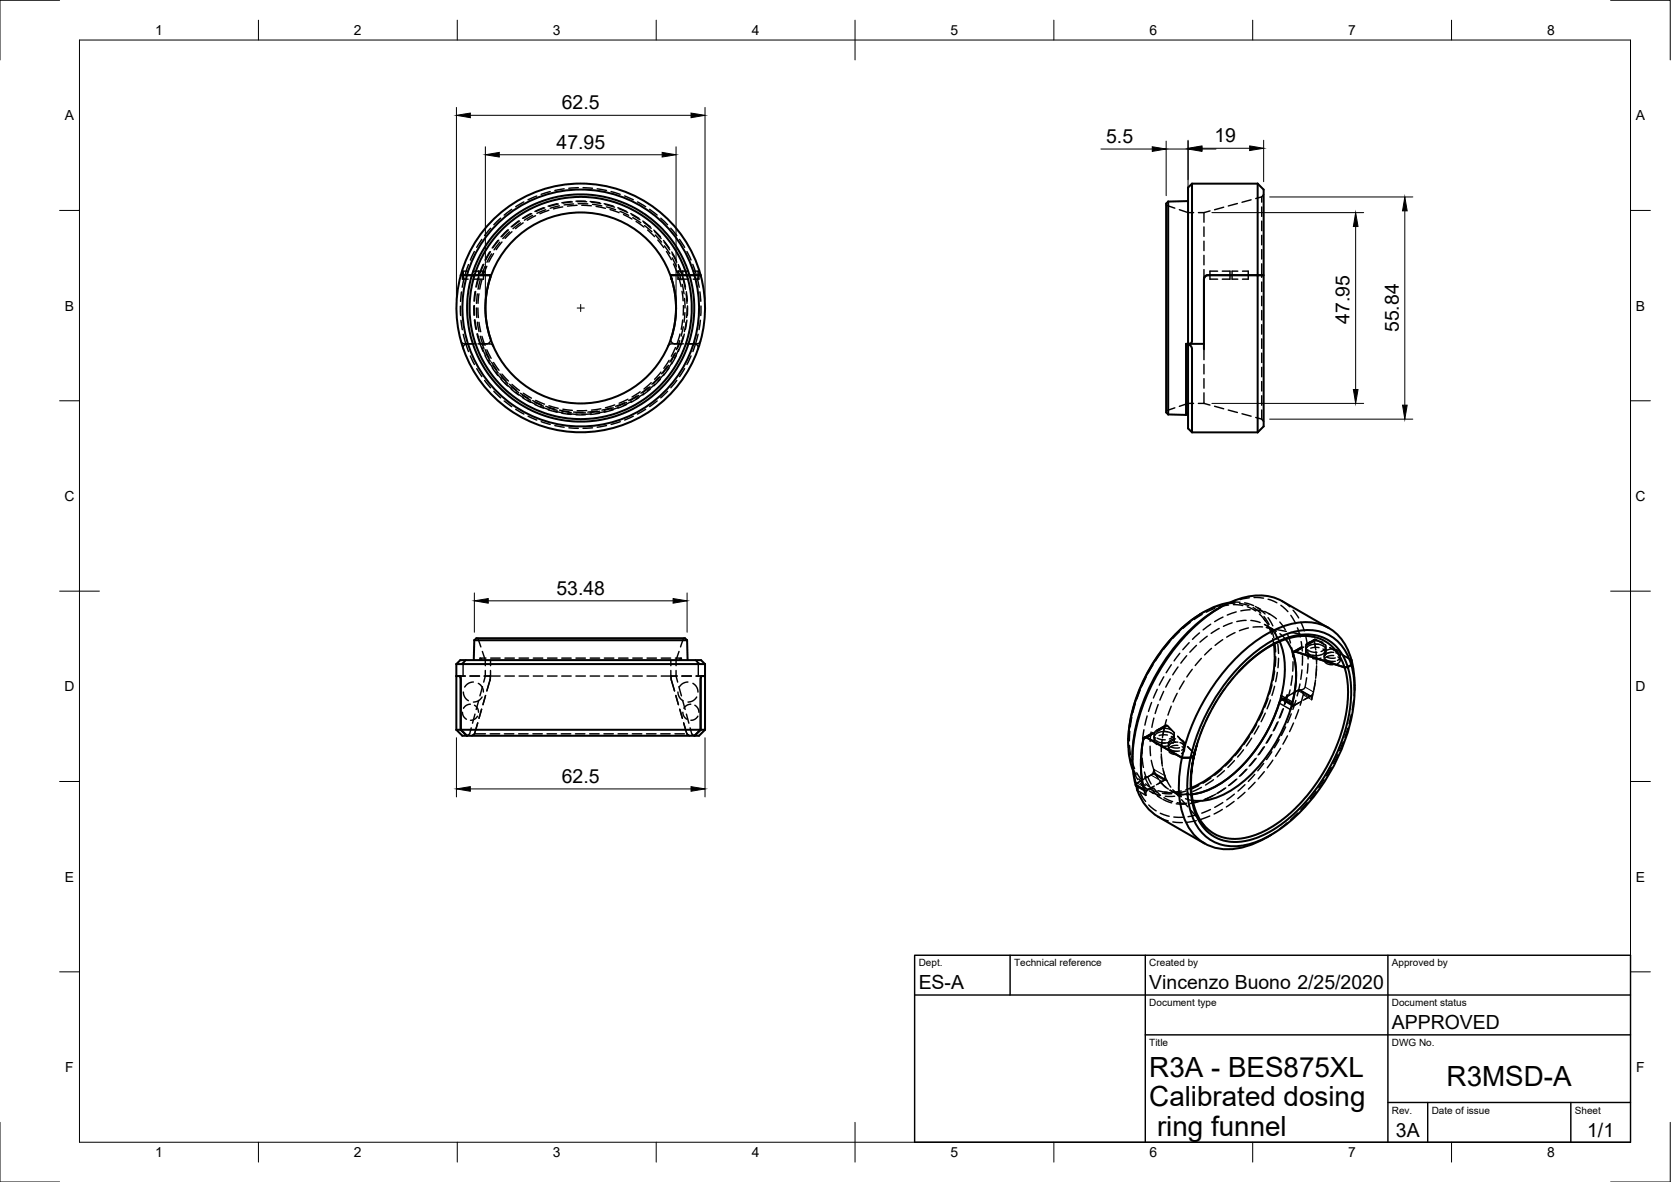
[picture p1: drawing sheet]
<svg xmlns="http://www.w3.org/2000/svg" width="420mm" height="297mm" viewBox="0 0 420 297" stroke-linecap="round" stroke-linejoin="round" font-family="sans-serif">
<!-- layer: Hidden -->
<g fill="none" stroke="#000" stroke-width=".36">
<path d="M123.4 57.4l-1.6 1.8M125.9 54.8l-1.7 1.7M127.6 57.8l-1.6 1.7M127.9 57.8l-1.7 1.7M128.1 58.3l-1.7 1.7M128.7 52.6l-1.9 1.5M128.7 58.2l-1.7 1.7M130.4 55.5l-1.9 1.5M130.6 55.5l-1.8 1.5M130.9 56l-1.9 1.5M131.6 56l-2 1.5M131.7 50.7l-2 1.3"/>
<path d="M133.4 53.7l-2 1.2M133.7 53.7l-2.1 1.1M133.9 54.1l-2 1.2M134.7 54.2l-2.1 1.2M135 49.3l-2.2 .9M136.7 52.2l-2.2 .9M137 52.2l-2.2 1M137.2 52.7l-2.2 .9M138 52.8l-2.2 .9M138.3 48.1l-2.2 .7M140.1 51.2l-2.3 .6M140.4 51.3l-2.3 .6"/>
<path d="M140.7 51.7l-2.4 .6M141.5 52l-2.3 .5M141.8 47.4l-2.3 .5M143.6 50.6l-2.3 .4M143.9 50.7l-2.3 .3M144.2 51.3l-2.4 .2M144.8 50.6h2.4M145.1 51.6l-2.4 .2M145.1 50.7h2.4M145.4 51.2h2.4M145.4 47.2l-2.4 .1M146.3 51.6l2.4 .1"/>
<path d="M146.6 47.2l2.4 .1M148.4 50.6l2.3 .4M148.7 50.8l2.4 .3M149 51.4l2.3 .3M149.9 51.9l2.3 .5M150.2 47.4l2.3 .5M151.9 51.2l2.3 .6M152.2 51.4l2.3 .7M152.5 52l2.3 .7M153.4 52.7l2.3 .8M153.6 48.1l2.3 .7M155.3 52.2l2.2 .9"/>
<path d="M155.6 52.5l2.2 .9M155.9 53.1l2.2 1M156.8 53.9l2.1 1.1M157.1 49.2l2.1 1M158.6 53.7l2.1 1.2M158.9 54l2 1.2M159.1 54.7l2 1.3M159.9 55.7l2 1.4M160.3 50.7l2 1.3M161.6 55.5l1.9 1.5M161.9 55.9l1.8 1.5M162.1 56.7l1.8 1.5"/>
<path d="M162.8 57.8l1.8 1.7M163.3 52.6l1.9 1.4M164.4 57.8l1.7 1.7M164.6 58.2l1.6 1.7M164.8 59.1l1.5 1.7M166.1 54.8l1.8 1.7M168.7 57.3l1.5 1.9M293.2 51.6l2.2 .7M296.5 52.7l2.2 .7h1.4M302.7 57v2.4M302.7 53.4v2.4M304.2 53l-1.5 .4h-1.4"/>
<path d="M307.7 52.1l-2.3 .6M311.1 51.1l-2.3 .7M314.6 50.2l-2.3 .6M317.2 59.1v2.4M317.2 55.6v2.4M317.2 52v2.4M317.2 49.5v1.3M317.2 49.5l-1.5 .4M317.7 48.9l-.5 .6M115.8 76.9v2.4M116 73.4l-.2 2.3M116.5 68.1v2.1"/>
<path d="M116.7 69.9l-.5 2.3M117.7 68.1h-1.4v2.1h1.4M117.8 66.5l-.8 2.2M118.9 68.1h1.4M118.9 70.2h1.4M119.1 76.9l.1 2.3M119.3 63.2l-1 2.2M119.3 76.8v2.4M119.4 73.3l-.2 2.4M119.6 73.2l-.3 2.4M119.8 77.4l.1 2.4M120 73.9l-.2 2.3"/>
<path d="M120.2 77.4l.1 2.4M120.2 69.8l-.5 2.3M120.3 68.1h1.3v2.1h-1.3M120.3 68.1v2.1M120.4 69.8l-.6 2.3M120.4 73.8l-.2 2.4M120.8 70.3l-.6 2.4M121.1 60.2l-1.2 2M121.2 70.3l-.6 2.4M121.5 66.5l-.9 2.2M121.6 66.4l-.9 2.2M121.9 67l-.8 2.2"/>
<path d="M122.4 66.9l-.9 2.3M123.1 63.3l-1.1 2.1M123.3 63.3l-1.1 2M123.6 63.8l-1.2 2.1M124.1 63.7l-1.2 2.1M125.2 60.4l-1.4 1.9M125.4 60.4l-1.4 1.9M125.6 60.9l-1.4 1.9M126.2 60.8l-1.4 1.9M165.4 60.3l1.5 1.9M166.8 60.4l1.5 1.9M167 60.8l1.4 2"/>
<path d="M167.1 61.8l1.3 2M167.6 63.2l1.2 2.1M168.9 63.3l1.2 2.1M169 64.8l1.1 2.1M169 63.8l1.2 2.1M169.4 66.3l.9 2.3M170.5 68.1l.8 2.2M170.6 66.5l.8 2.2M170.6 67l.9 2.2M170.7 69.7l.6 2.3M170.9 60.2l1.2 2M171.5 73.2l.3 2.4"/>
<path d="M171.6 71.5l.4 2.3M171.7 68.1h1.4M171.7 68.1h-1.2v2.1h1.2M171.7 70.2h1.4M171.7 68.1v2.1M171.8 69.8l.6 2.3M171.8 70.4l.5 2.3M171.8 76.8v2.4M172.1 75l.1 2.4M172.2 78.6l-.2 2.4M172.5 73.9l.2 2.3M172.6 73.3l.2 2.4"/>
<path d="M172.7 63.2l1.1 2.1M172.8 77.4l-.2 2.4M172.9 76.9l-.1 2.4M174.2 66.4l.8 2.3M174.3 68.1h1.4v2.1h-1.4M175.3 69.9l.5 2.3M175.5 68.1v2.1M176 73.3l.2 2.4M176.3 76.9l-.1 2.4M302.7 67.7v2.5M302.7 64.2v2.4M302.7 60.6v2.4"/>
<path d="M306.2 68.1h-2v2.1h2M307.3 68.1h2v2.1h-2M311.2 68.1h-1.4v2.1h1.4M312.4 68.1h1.5v2.1h-1.5M317.2 66.3v3.4M317.2 62.7v2.4M317.2 78v2.4M317.2 74.5v2.3M317.2 70.9v2.4M115.9 85.7l.2 .4 .5 .3h2.4M115.9 80.5l.3 2.4M116.5 84l1.3 4.4"/>
<path d="M118.3 89.5l1 2.1M119.3 80.4l.4 2.4M119.4 80.4l.4 2.3M119.7 86.4h-2.2a1 1 0 0 0-1 1.3M119.9 92.6l1.3 2M119.9 83.9l1.6 4.4M120 81l.5 2.3M120.1 83.9l.6 2.3M120.2 86.4h3.1l.7 .6M120.4 81l.5 2.4M120.8 84.5l.7 2.2M121.2 87.3l.9 2.2"/>
<path d="M121.2 84.5l.8 2.3M121.2 86.4l.5 1.2M121.9 95.6l1.5 1.9M122 89.4l1.1 2.1M122 87.8l1 2.2M122.2 88.7l1.1 2.1M122.4 87.9l1.1 2.2M122.7 90.5l1.3 2M123.3 85.1a1.03 1.03 0 0 1-1 1.3M123.6 91l1.3 2M123.8 92.5l1.4 1.9M123.9 91.8l1.4 1.9"/>
<path d="M124.1 91.1l1.4 2M124.2 98.3l1.7 1.7M124.7 93.5l1.5 1.8M125.7 93.9l1.6 1.8M126 95.3l1.6 1.7M126 94.6l1.7 1.8M126.2 94l1.6 1.8M127 96.2l1.7 1.6M128.1 96.6l1.8 1.5M128.5 97.8l1.9 1.5M128.6 97.2l1.8 1.5M128.7 96.6l1.9 1.5"/>
<path d="M129.7 98.6l1.9 1.3M130.9 98.8l2 1.3M131.4 99.9l2 1.2M131.4 99.4l2 1.2M131.6 98.8l2 1.3M160.1 99.5l-2 1.2M160.6 99.4l-2 1.2M160.7 99.9l-2.1 1.2M161 98.5l-2.1 1.3M161.9 98.9l-2 1.4M163 97.4l-1.9 1.4M163.4 97.2l-1.8 1.5"/>
<path d="M163.5 97.8l-1.9 1.5M163.7 96.2l-1.8 1.6M164.6 96.6l-1.8 1.6M165.6 94.9l-1.7 1.7M165.9 94.6l-1.6 1.8M166.1 95.3l-1.7 1.7M166.2 93.5l-1.6 1.8M167 94l-1.6 1.8M167.8 92l-1.5 1.9M167.9 98.3l-1.8 1.7M168.1 91.8l-1.4 1.9M168.2 90.6l-1.3 2"/>
<path d="M168.3 92.5l-1.5 1.9M168.7 85.1a1.03 1.03 0 0 0 1 1.3h2.1M169 91l-1.3 2M169.6 88.9l-1.2 2.1M169.8 88.7l-1.1 2.1M169.8 87.3l-1 2.2M170.1 89.4l-1.2 2.1M170.2 95.6l-1.5 1.8M170.6 87.8l-1 2.2M170.8 86.4l-.5 1.2M170.9 85.6l-.8 2.2M171 83.9l-.7 2.3"/>
<path d="M171.1 86.4h-2.4l-.7 .6M171.3 86.4l-.7 1.9M171.7 80.4l-.4 2.4M171.8 84.5l-.7 2.2M171.8 82.1l-.5 2.4M172.1 84l-.8 2.4M172.1 92.6l-1.2 2M172.3 86.4h2.3a1 1 0 0 1 .9 1.3M172.5 81l-.4 2.3M172.7 80.4l-.4 2.4M173.8 89.4l-1.1 2.2M175.5 84l-1.3 4.3"/>
<path d="M176.1 80.5l-.3 2.3M176.1 85.7l-.2 .4-.5 .3h-2.4M302.7 98.7v2.7M302.7 95.2v2.3M302.7 91.6v2.4M302.7 87.7v2.7M317.2 99.4v2.4M317.2 95.9v2.4M317.2 92.3v2.4M317.2 88.7v2.4M317.2 85.2v2.4M317.2 81.6v2.4"/>
<path d="M126.8 100.8l1.9 1.4M129.7 102.9l2 1.2M132.6 100.5l2.1 1.1M132.8 104.6l2.2 1M133.9 100.7l2.2 1M134.5 101.7l2.2 .9M134.5 101.1l2.2 1M134.7 100.6l2.2 1M135.8 102.1l2.3 .8M136.1 106l2.2 .7M137.2 102.1l2.3 .7M137.8 103l2.3 .6"/>
<path d="M137.8 102.5l2.3 .6M138 102l2.4 .6M139.2 103.3l2.4 .5M139.5 106.9l2.4 .5M140.7 103.1l2.3 .3M141.3 103.8l2.3 .3M141.3 103.3l2.3 .4M141.5 102.8l2.4 .3M142.7 103.9l2.4 .2M143 107.5l2.4 .1M144.2 103.6h2.4M144.8 104.2h2.4"/>
<path d="M144.8 103.7h2.4M147.5 103.2h-2.4M148.7 104l-2.4 .1M149 107.5l-2.4 .1M150.2 103.3l-2.4 .3M150.7 103.8l-2.3 .3M150.7 103.3l-2.3 .4M151.1 102.7l-2.4 .4M152.2 103.4l-2.3 .5M152.5 106.9l-2.3 .5M153.7 102.5l-2.4 .6M154.2 102.5l-2.3 .6"/>
<path d="M154.2 103l-2.3 .6M154.6 101.8l-2.3 .7M155.6 102.3l-2.2 .8M156 106l-2.3 .7M157 101.2l-2.2 .9M157.5 101.1l-2.2 1M157.5 101.7l-2.2 .9M157.9 100.3l-2.2 1M158.9 100.8l-2.2 1.1M159.2 104.6l-2.1 1M162.3 102.9l-2 1.2M165.2 100.8l-1.9 1.4"/>
<path d="M295.4 102.5l-2.2 .7M300.1 101.4h-1.4l-2.2 .7M301.3 101.4h1.4M302.7 101.4l1.5 .4M305.4 102.1l2.3 .6M308.8 103l2.3 .7M312.3 104l2.3 .6M315.7 104.9l1.5 .4M317.2 103v2.3M317.2 105.3l.5 .6M296.6 158.7l-1.7 1.7M299.3 156.4l-1.8 1.5"/>
<path d="M301.6 159.1l-1.8 1.6M302.3 154.4l-2.1 1.3M303.6 159.9l-1.9 1.5M303.6 153.3l-2 1.1M304.4 156.9l-1.9 1.4M305.5 152.9l-2.2 .9M306.6 157.9l-2.1 1.3M307 152.1l-2.3 .8M307.4 152.4l-1.4 .7M307.5 155.1l-2.1 1.1M308.9 152l-2.3 .5M309.8 156.5l-2.2 .9"/>
<path d="M310.1 151.9l2.4 .3M310.5 151.6l-2.4 .2M310.5 159l-2.1 1.1M310.7 151l-2.3 .9M310.8 153.8l-2.2 .8M311.7 151.6l2.3 .6M311.8 151.3l-2.7 .2M312.9 151.5l2.3 .7M313.3 155.9l-2.3 .3M313.6 152.5l2.1 1.1M313.9 157.8l-2.3 .7M314.1 150.2l-2.3 .5"/>
<path d="M314.3 153.2l-2.3 .3M314.5 155.9l2.3 .5M315.1 152.7l1.9 1.4M315.3 150.2l2.4 .1M315.5 153.3l2.4 .4M315.7 152.4l1.2 .7M316.3 152.8l1.8 1.5M316.7 154.3l1.5 1.8M317.5 157.6h-2.4M317.8 154.9l1.3 2M317.8 155.6l1.1 1.3M317.9 156.9l1.9 1.4"/>
<path d="M318 153.7l1.3 .6M318.1 157l2.8 1.6M318.4 157.7l1.5 .3M318.6 157.7l2.2 .9M318.8 157.1l.9 2.2M318.8 155.2l1.2 2.1M318.9 150.6l2.2 .9M319 154.2l2 1.3M319.6 157.9l1.3 1.7 .9 1.6M319.6 158l.7 2.3M320.5 158.4l.6 2.3M321.1 158.2l2.3 .5"/>
<path d="M321.8 156.3l1.4 2M321.8 159.2l1.5 1.4M322.1 152.1l1.7 1.6M322.4 151.1l1.9 1.4M323.7 159.3l.8 2.3M324.6 154.6l1.2 2.1M324.6 158.9l2.3 .5M325.1 153.4l1.4 1.9M326.2 157.8l.7 2.3M327.1 156.3l.9 2.2M328.1 159.6l2.1 .4M328.3 159.7l.4 2.3"/>
<path d="M115.6 169.9h1.4M115.9 166.9l1.2-1-.6 1M116.3 179l.3 1.1 .7 .6M116.4 166.8v3.1M116.5 173.9l.4 1.3 .9 .9M118.2 169.9h2.4M118.3 177l-1.2 .3-.6 .7M119 171.4l-1.2 .3-1 1M119.3 177.2l.8 .9 .2 .9M119.4 179.5l-.6 2.2M120.1 180l-.8 .7-1 .3M120.2 160.4l.7 2.2"/>
<path d="M120.3 171.7l1 1.1 .2 1.1M120.4 176l-.7 2.3M120.7 165.4v.5M121.1 178.2l-.7 2.3M121.2 175.2l-.8 .8-1.4 .4M121.3 163.7l.7 2.2v1.4M121.3 172.6l-.6 2.3M122 168.5v1.4l-.4 1.5M122.1 174.8l-.7 2.3M122.2 165.4h-1.5l.5 .5M123.1 169.9l.2 .2-.1 .8M123.2 170.9l-.8 2.7"/>
<path d="M123.3 165.9v1.4M123.3 168.5v1.4M123.4 165.4h2.4M125.8 169.9h-4h1.4v1M127 165.4h2.3M127 169.9h2.3M130.5 165.4h2.4M130.5 169.9h2.4M134.1 165.4h2.4M134.1 169.9h2.4M137.7 165.4h2.4M137.7 169.9h2.4"/>
<path d="M141.2 165.4h2.4M141.2 169.9h2.4M144.8 165.4h2.4M144.8 169.9h2.4M148.4 165.4h2.4M148.4 169.9h2.4M152 165.4h2.3M152 169.9h2.3M155.5 165.4h2.4M155.5 169.9h2.4M159.1 165.4h2.4M159.1 169.9h2.4"/>
<path d="M162.7 165.4h2.4M162.7 169.9h2.4M166.3 165.4h2.3M166.3 169.9h2.6M168.7 165.9v1.4M168.7 168.5v1.4M168.8 170.9l.8 2.7M168.9 169.9h1.4h-1.5v1M168.9 169.9l-.2 .2 .1 .8M169.8 165.4h1.5l-.5 .5M169.9 174.8l.7 2.3M170 168.5v1.4l.4 1.5"/>
<path d="M170.5 173.9l.3 1.3 .9 .9M170.7 172.6l.6 2.3M170.7 163.7l-.7 2.2v1.4M170.9 178.2l.7 2.3M171.3 165.4v.5M171.4 169.9h2.4M171.6 176l.7 2.3M171.7 179l.3 1.1 .7 .6M171.9 160.4l-.8 2.2M172.6 179.5l.6 2.2M173 171.4l-1.2 .3-1 1M173.7 177l-.8 .2-.9 .8"/>
<path d="M174.2 171.7l1.1 1.1 .2 1.1M174.7 177.2l.8 .9 .2 .9M175 169.9h1.4M175.2 175.2l-.8 .8-1.4 .4M175.5 180l-.8 .7-1 .3M175.5 166.9l-.6-1 1.2 1M175.6 166.8v3.1M285.5 176.8l-.7 2.3M286.7 173.4l-.9 2.3M288.2 170.2l-1.1 2.1M288.4 179.9l-.5 2.3M289.6 176.5l-.8 2.3"/>
<path d="M289.9 167.1l-1.2 2M291 173.2l-1 2.2M291.2 177l-.8 2.3M291.9 164.1l-1.4 2M292.6 173.8l-1 2.1M292.6 170.1l-1.1 2.1M294.1 161.3l-1.5 1.8M294.3 170.6l-1.2 2.1M294.5 177.5l-.8 2.2M294.5 167.1l-1.3 2M296 174.2l-1 2.2M296.2 167.6l-1.3 2"/>
<path d="M296.7 164.2l-1.5 1.9M297.8 171.1l-1.3 2.1M298.4 164.8l-1.5 1.9M299 161.5l-1.6 1.8M299.8 168.2l-1.4 1.9M300.8 162.2l-1.6 1.7M302.1 165.4l-1.6 1.8M304.2 179.1l-1.1 2.2M304.6 162.9l-1.7 1.7M306 176.1l-1.2 2M307.4 160.7l-1.9 1.5M307.9 173.1l-1.3 1.9"/>
<path d="M310.2 170.3l-1.5 1.8M311.6 168.7l-.7 .7M311.7 168.6l-.2 .2M317.5 178.8l-1 2.2M318.1 179.2l-1 2.2M318.8 175.5l-.8 2.2M319.4 175.9l-.8 2.2M319.8 172.1l-.6 2.3M320 160.5l.3 1.4M320.5 172.5l-.7 2.3M320.5 168.6l-.4 2.3M320.5 161.5l.2 2.3"/>
<path d="M320.8 165l-.1 2.4M321.2 169l-.4 2.3M321.3 161.8l.2 2.4M321.5 165.4l-.2 2.4M322.5 178.2l-.9 2.3M322.7 178.1l-.8 2.2M322.9 175.5h-.6M323.1 176.9l.6-2.3-.8 2.5M323.9 174.9l-1.3 .8M324.4 173.4l-.4 1.4M324.7 179.4l-.9 2.2M324.8 162.7l.3 2.4"/>
<path d="M324.9 177l.3 .2M325 169.8l-.4 2.4M325.1 166.3v2.4M325.8 176l-.7 2.3M326.5 173.4l-2.5 1.4-.3-.2M326.5 173.4l.8 .4 .4 .6-.8 2.8M326.5 178.4l-.8 2.2M326.5 173.4l-.3 1.5M326.5 173.4l-1.5 .9M326.6 176.6l-1.6 .9-.5 .8M327.1 176.3l-1.4 .8a.49 .49 0 0 1-.7 0 .49 .49 0 0 1 0-.7M327.1 173.6l2.5 1.5"/>
<path d="M327.2 161.2l.2 2.4M327.3 162.5l-2.1 1.3M327.4 168.3l-.3 2.4M327.5 164.8l-.1 2.4M328.3 162.5v1.6M328.5 170.3l-.4 2.4-.2 .4-1.4 .3 .4-1.5M328.7 162.6a1.12 1.12 0 0 0-.3 1.2 1.12 1.12 0 0 0 1 .7l1.7 .3M328.7 163.4a1.02 1.02 0 0 0 .4 1.7M328.8 163.2l.1 2.4M328.9 166.8l-.2 2.4M329.1 163.5l.7 .3 1.3 .1M329.5 162.1a1.36 1.36 0 0 0-1.1 1.5"/>
<path d="M329.5 161.3a1.36 1.36 0 0 0-1.1 1.5M330.2 174.4l-.4 1.4a.48 .48 0 0 0 0-.6 .48 .48 0 0 0-.7-.1l-1.4 .9M330.5 160.7l-2.1 1.3M330.6 161.9a2.48 2.48 0 0 1 2.8 1.3l-.3 .8M330.6 161.1h1.1l.9 .4M330.6 171.6l-.5 2.8-.4 .4-1.6 .9M330.7 162.6l-.3-1.5 .2-.4 2.7 1.4-2.4-1.3-.4-.1-.1 .4 .4 2.2M330.8 170.9l-.4 2.3M330.9 163.8l.1 2.3M331 164.5v2.4M331 168.1l-.2 2.4M331 167.3l-.1 2.4"/>
<path d="M331.7 162.8l-1.1-.1-1 .2M331.7 161.9h-1.1l-1 .2M332.1 165.4l-1.2 .2-.8-.1M332.7 163.1a1.04 1.04 0 0 1 .4 1.7M333 164.3v1.6M333.1 166.4a2.43 2.43 0 0 0 2.1 .7M333.1 165.5a2.53 2.53 0 0 0 2.1 .8M333.3 163.1a1.7 1.7 0 0 1-1.9 1.6h-1.3M333.3 162.2a1.3 1.3 0 0 1-1.1 1.5M333.4 162.5v1.6M333.5 165.9l1 .3h1.2M333.5 165.1l1 .3 1.2-.1"/>
<path d="M334.3 162.7l2.1 1.2M334.8 163.9a1.75 1.75 0 0 0-1.8 1.1M334.8 163.1a1.69 1.69 0 0 0-1.8 1.1M335.3 164.7l-1.4 .2-.7 .4M335.3 163.9l-1 .1-1.1 .5M335.9 164a.99 .99 0 0 1 .9 .6 .99 .99 0 0 1-.1 1M335.9 163.2a1.01 1.01 0 0 1 .9 .5 1.01 1.01 0 0 1-.1 1.1M336.4 165.1a.88 .88 0 0 1 .6 .9 .88 .88 0 0 1-.7 .8M336.4 164.3a.89 .89 0 0 1 .6 .9 .89 .89 0 0 1-.7 .8M337 164.3v1.6M337.5 164.5l2.3 1.4M339.8 179.6l-.6 2.3"/>
<path d="M340.4 176l-.4 2.4M340.6 172.2l-.1 2.6M118.5 182.9l-.4 1.5-.6 .5M120.1 181.7l-.8 2.7-.6 .5 .6-.5h2.8M123.3 184.4h2.3M126.8 184.4h2.4M130.4 184.4h2.4M134 184.4h2.4M137.5 184.4h2.4M141.1 184.4h2.4M144.7 184.4h2.4M148.3 184.4h2.3"/>
<path d="M151.8 184.4h2.4M155.4 184.4h2.4M159 184.4h2.4M162.6 184.4h2.4M166.1 184.4h2.4M169.7 184.4h2.4M171.9 181.7l.8 2.7 .7 .5M173.5 182.9l.4 1.5 .7 .5M283.7 185.6v2.3M283.9 189.1l.4 2.3M284 187.4l.3 2.3M284.1 183.8l-.1 2.4"/>
<path d="M284.5 190.9l.8 2.3M284.6 180.3l-.4 2.3M284.7 192.6l1 2.1M284.7 190.1l.2 2.8M284.9 193.6l1.2 2.3M285.1 194.1l.6 2.8-.1 .5M285.7 196.9v.6M285.7 196.9l.5 1.4M285.8 194.2l1.4 2M285.9 196.8l-.2 .1M286.3 195.7l1.7 1.7M286.8 199.4l1.3 2"/>
<path d="M286.8 196.9l1.8 1.6M287.2 190.5l.3 2.4M287.2 186.9l-.1 2.4M287.6 183.4l-.3 2.3M287.7 198.6l.1 .1M287.8 194l.4 1.4-.3-.2M288 197l2 1.3M288.2 195.4l-2.5 1.5M288.5 195.3l1.8-.9 1 1.4M288.6 195.2h-.7l1.1 2.4M288.6 195.2l.8 1.8M288.9 198.1l2.2 1"/>
<path d="M289 198.8l1 .6M289.2 187.5l.1 2.4M289.4 184l-.2 2.3M289.5 191.1l.6 2.2M289.6 199.1l2.2 .8M289.7 198.6l1.7 1.6M289.8 197.8l-1.7 .9-.5-.3M289.9 184.1l-2.1 1.2M290.1 198l1.6 1.8M290.1 180.5l-.5 2.3M290.2 184.5v1.6M290.2 197.5l-1.7 1.1-.4 .6v.7"/>
<path d="M290.4 194.4l2.9 1.6M290.5 184.6a1.28 1.28 0 0 0-.1 1.4 1.28 1.28 0 0 0 1.3 .6l1.3 .1M290.5 185.4a1.04 1.04 0 0 0 .4 1.7M290.9 195.2l-.8-1.9-.3 1.1-1.2 .8M290.9 185.5l.8 .3 1.3 .1M291.1 198.7l2.4 .4M291.3 196.9l1.9-.9 1.2 1.8M291.4 183.2a1.32 1.32 0 0 0-1.1 1.5M291.5 196.2l1.7 1.7M292 189.5l.2 2.3M292 196.7l1.8 1.6M292 190.1l.3 2.4"/>
<path d="M292.1 186.6l-.1 2.4M292.2 185.9l-.2 2.4M292.3 199.4l2.3 .1M292.4 193l.5 2.1-.1 .6-.4 .6-1.6 .9M292.4 183.8a2.49 2.49 0 0 1 2.9 1.4l-.4 .8M292.4 183l1.2 .1 .9 .3M292.5 193.7l.9 2.5M292.8 182.8l-.4 1.9M292.8 182.8l.3-.5h.3l1.9 1.9M292.8 182.8l-.5 2.6M292.8 199.1l1.7 .1M293.1 182.3l-2.1 1.2"/>
<path d="M293.3 180.9l-.5 1.9M293.5 183.9a2.81 2.81 0 0 0-3.3 1.2l.1 .5M293.5 184.7l-1.1-.1-1 .3M293.8 186.8v1.7M293.9 188.9a2.43 2.43 0 0 0 2.1 .7M293.9 188.1a2.53 2.53 0 0 0 2.1 .7M294 187.3l-.8 .2h-1.3M294.2 198.6l2.8 1.6-1.9-1.5M294.2 198.6l2.2 .8M294.4 188.5l1 .3 1.2-.1M294.4 187.6l1 .4 1.2-.1M294.5 185.1a1.02 1.02 0 0 1 .4 1.7"/>
<path d="M294.8 198.9l2.3 .7M294.9 198.5l1.4 1.6M295.2 185a1.71 1.71 0 0 1-2 1.7h-1.3M295.2 184.2a1.34 1.34 0 0 1-1.2 1.5M295.3 184.5v1.6M295.6 186.5a1.75 1.75 0 0 0-1.8 1.1M295.6 185.7a1.69 1.69 0 0 0-1.8 1.1M295.7 199.4l1.7 .2M296.1 185l1.7 1.8M296.2 187.3l-1.5 .2-.7 .4M296.2 186.5h-1.1l-1.1 .6M296.7 186.6a.98 .98 0 0 1 1 .5 .98 .98 0 0 1-.1 1.1"/>
<path d="M296.7 185.8a.99 .99 0 0 1 1 .5 .99 .99 0 0 1-.1 1.1M297 198.8l-2.3 .3M297.2 187.6a.88 .88 0 0 1 .6 .9 .88 .88 0 0 1-.7 .8M297.2 186.8a.89 .89 0 0 1 .6 .9 .89 .89 0 0 1-.7 .8M297.6 199.6h2.1l-1.4 .1M297.8 186.8v1.7M298.1 198.8l-2.3 .6M298.6 187.6l1.8 1.8M298.9 199.3l-2.4 .6M299.5 198l-1.3 .5M301.1 186.8l-.1 .3M301.4 185.7l-.4 1.3"/>
<path d="M301.4 197.4l-2.1 1M302.1 197.9l-2.1 1M302.7 182.4l-.9 2.2M304.5 195.5l-2 1.3M304.9 200l-2.2 1M305.1 195.9l-2 1.4M305.2 199.9l-2.2 .9M305.7 199.6l-.4 .2M307.2 193.3l-1.8 1.5M307.9 193.7l-1.9 1.5M308 198.1l-2 1.3M308.2 198l-2 1.3"/>
<path d="M309.8 190.8l-1.7 1.7M310.4 199.6l-1.9 1.4M310.4 191.1l-1.7 1.8M310.7 195.9l-1.8 1.5M311 195.8l-1.8 1.5M312.1 188.1l-1.5 1.8M312.7 188.4l-1.5 1.9M313 199.1l-1.8 1.6M313 197.2l-1.7 1.6M313.3 193.4l-1.7 1.7M313.5 193.3l-1.6 1.7M314.1 185.1l-1.3 2"/>
<path d="M314.7 185.5l-1.3 2M315.5 194.6l-1.6 1.8M315.6 196.6l-1.7 1.7M315.6 190.7l-1.5 1.8M315.9 190.5l-1.6 1.9M316 182.1l-1.2 2M316.5 182.4l-1.1 2.1M317.7 187.8l-1.4 1.9M317.7 191.8l-1.4 1.9M317.9 193.9l-1.5 1.8M317.9 187.6l-1.3 2M319.6 184.7l-1.3 2.1"/>
<path d="M319.8 184.6l-1.2 2M319.8 188.9l-1.3 2M320 191l-1.4 2M321.2 181.6l-1.1 2.1M321.4 181.4l-1.1 2.1M321.6 185.9l-1.2 2M322 188.1l-1.3 2M323.3 182.7l-1.1 2.1M323.7 184.9l-1.1 2.1M325.2 181.7l-.9 2.2M330.9 198.9l-1.5 1.9M332.9 195.9l-1.3 2"/>
<path d="M334.7 192.9l-1.2 2.1M336.3 189.7l-1 2.1M337.7 186.4l-.9 2.2M338.9 183l-.8 2.3M288.8 202.3l1.9 1.5M291 200.1l1.1 .6M291.2 205.3l2.6 1M291.7 204.4l2.3 .7M292.4 200.9l2.2 .9M292.7 200.5l2.1 .9M293 200.1h2.4M294.9 206.6l2.4 .1"/>
<path d="M295.1 205.3l2.4 .1M295.8 202l2.3 .1M296 201.7l2.4 .2M297.1 201l1.6 1.7M298.1 200.7l1.8 .5M299.4 203.7l1.6 1.7M300.8 206.2l-2.3 .4M301 204.7l-2.3 .5M301.6 201.4l-2.3 .5M301.8 206.3l1.1 1.2M301.9 201.2l-2.3 .5M304.2 205.1l-2.3 .8"/>
<path d="M304.4 203.4l-2.2 1M307.3 203.4l-2 1.2M307.5 201.7l-2.1 1.2M310.3 201.4l-1.9 1.4M320.8 209l-2.2 1.4M323.7 206.8l-1.9 1.5M326.3 204.3l-1.8 1.7M328.7 201.7l-1.6 1.8"/>
</g>
<!-- layer: Visible -->
<g fill="none" stroke="#000" stroke-width=".51">
<path d="M125.5 57.5l2.8-2.5 3-2.1 4.1-2 3-1 3.1-.7 3.7-.3 3.6 .1 4.3 .7 2.7 .9 3.9 1.7 3.1 2 3.3 2.8 2.4 2.7 2.1 3.1 1.6 3 1.2 3.3h-.7l-1.7-4.2-2.6-4.2-3.3-3.7-2.8-2.3-3.7-2.3-4.1-1.7-3.5-.9-4.7-.4-3.9 .2-4.9 1.1-4.1 1.7-3.8 2.3-2.7 2.3-3 3.2-2.6 4-2 4.9h-.6l1.1-3.3 1.6-3 2.3-3.3zM293.7 50.7l-.5 .5v52.4l.5 .5M293.7 50.7v53.4M298.7 50.5l-5 .2M299.7 46.2v39.6l-.3 .5-.4 .1M316.2 46.2h-16.5l-1 .9v39.3h.3M316.2 46.2v23h-12.6l-.6 .3-.3 .6v15.6M316.2 46.2l1.5 1.5v21.5h-1.5h1.5v38l-1.5 1.5M115.8 69.2h2.9h-1.3M115.8 69.2h1.6M117.4 69.1a29.8 29.8 0 0 1 28.6-21.5 29.8 29.8 0 0 1 28.6 21.5M117.4 69.1a29.8 29.8 0 0 0 28.6 38.1 29.8 29.8 0 0 0 28.6-38"/>
<path d="M118.7 69.2h.6l-.1 .3a27.9 27.9 0 0 0 27 35.8 27.9 27.9 0 0 0 26.5-36.1h.7l.1 .4a28.6 28.6 0 0 1-27.7 36.3 28.6 28.6 0 0 1-27.1-36.7zM119.3 69.2h3.9l-.1 1M123.2 70.1a24 24 0 0 0 22.8 31.3 24 24 0 0 0 22.9-31.3M123.2 70.1a24 24 0 0 0 .1 15M168.9 70.1a24 24 0 0 1-.2 15M168.9 70.1a24 24 0 0 0-22.9-16.7 24 24 0 0 0-22.8 16.7M172.7 69.2h-3.9l.1 1M173.4 69.2h1.2M174.6 69.2h1.6M298.7 86.4h-.5v17.9M298.7 86.4v.1M299 86.4h3.7"/>
<path d="M302.7 87.7v-17.6l.2-.5 .7-.4h12.6v39.5M293.7 104.1l4.5 .2M298.7 103.8l-.5 .5M299.7 108.7v-21.1l-.4-.8-.6-.3v21.2l1 1h16.5M302 154.2a41.2 41.2 0 0 0-18.3 31.4M306 153.1a47 47 0 0 0-19.1 24.9 38 38 0 0 0-2.2 12.1M306.7 152.7l-.7 .4M309.1 151.4a27.3 27.3 0 0 0-15.6 10.4 41.7 41.7 0 0 0-9.8 24.7 19.4 19.4 0 0 0 1.2 7M334.1 157.8l-11.7-6.7a13.9 13.9 0 0 0-12.7 .1 42.3 42.3 0 0 0-18.8 18.5 42.7 42.7 0 0 0-6 24.3l.7 3.4 2.1 1.2M114.7 166.9h62.6M114.7 166.9l1-1h60.6l1 1M114.7 166.9v16.5"/>
<path d="M119.3 160.9l.5-.5h52.4l.6 .5M119.3 160.9h53.5M119.3 160.9l-.2 5M172.8 160.9l.1 5M177.3 166.9v16.5M320.3 161.9a35.5 35.5 0 0 1-6 22.5 33.8 33.8 0 0 1-14.8 13.6M321.8 161.2a23 23 0 0 1-.4 16.2 37.5 37.5 0 0 1-15.5 20.1l-3.2 1.4-3.1 .7a21.5 21.5 0 0 0 12.9-7.3 40.3 40.3 0 0 0 9.2-15.6M322.2 174.8l.2 .7M322.3 175.5l2.6 1.5M322.6 175.7l-.5 .2-.4 .8M323.3 160.6l1.1 1.9 .7 1.7M325.1 164.2l.1-.4h.6l12.3 3.9"/>
<path d="M325.1 164.2a22.4 22.4 0 0 1-.1 12.2M325.1 164.2a25.9 25.9 0 0 1-1.6 16.8 36.7 36.7 0 0 1-15.1 18.3 13.8 13.8 0 0 1-8.5 1.9M338.1 167.7l.8-.1-.8-2.1-1.3-2-1.8-1.9-2.6-1.5-3-.6-2.8 .1-3 .7-2.8 1.2-3.3 1.9-3.1 2.5-2.7 2.6-2.9 3.4-2.8 4.2-2.5 4.5-2.1 5.1-1.2 4.2 .8-2.9M338.1 167.7l-.5-1.4-1.1-2-2.2-2.4-1.6-1-1.6-.7-1.5-.3-2-.1-3.7 .6-4.1 1.7-4.1 2.7-4.1 3.9M339.8 167.1l-.9 .5M339.8 167.1a11.1 11.1 0 0 0-13.9-8.4 30.7 30.7 0 0 0-16 10.8 49.6 49.6 0 0 0-10.5 20.9M339.8 167.1a32.9 32.9 0 0 1-2.2 20.5 46.4 46.4 0 0 1-17.3 21.8 17.7 17.7 0 0 1-12.9 2.9 11.6 11.6 0 0 1-8.3-9.5 28.4 28.4 0 0 1 .3-12.4M339.8 165.9v1.2M339.8 165.9a11.7 11.7 0 0 0-11.4-9.6 23.4 23.4 0 0 0-14.5 6.2 51.4 51.4 0 0 0-16.7 27.9M339.8 165.9a25 25 0 0 1 .8 7.5M114.7 183.4h1.1M114.7 183.4l1.5 1.5h1.2"/>
<path d="M115.8 183.4v-12.9l-.1-.6h-1h1l.1 .6v12.9h60.4v-12.9l.2-.6h.9h-.9l-.2 .6v12.9M115.8 183.4l1.6 1.5M176.2 183.4l-.8 .8a1.4 1.4 0 0 1-1.8 .7h-56.2M176.2 183.4h1.1M176.2 183.4l-1.6 1.5h1.2l1.5-1.5M283.7 185.6v.4M284.7 190.1v.8M285.7 197.5l.3 1.1M286 198.6a12.4 12.4 0 0 0 5.2 6.7l11.7 6.7M287.4 185.9l.3-.5 .6-.1 8.9 5.1M287.6 198.4a28.3 28.3 0 0 1-.1-12.6 27.1 27.1 0 0 0 .6 14M297.2 190.4a24.9 24.9 0 0 0 1.6 17.4 11.3 11.3 0 0 0 12.6 5.4 24.6 24.6 0 0 0 8.2-3.4"/>
<path d="M299.3 190.4l.9-.5a4.4 4.4 0 0 1-3 .5M299.3 190.4h-2.1M300.4 189.4l-.9 5.4 .2 4.9 .3 2.1 .7 2.2 1.7 2.9a10.6 10.6 0 0 0 12.2 3.2l2.6-.9 2.3-1.2 2.6-1.7 2.3-1.9 2.9-2.9 2.3-2.8 3.8-5.7 1.7-3.3 1.4-3.3 1.7-5.9 .6-3.6 .2-3.1-.3-3.2-.6-2.9 .8-.1 .6 3 .2 2.9-.1 3.1-.5 3.7-.9 3.4-1.3 3.8-1.5 3.3-2.4 4.4-2.3 3.4-2.6 3.1-3 3.1-2.9 2.3-3.2 2.1-2.7 1.2-2.3 .7-2.7 .5a10.6 10.6 0 0 1-11.2-8.8l-.6-2.7-.1-3.3 .3-3.9z"/>
<circle cx="146" cy="77.4" r="31.3"/>
</g>
<!-- layer: Hidden Narrow -->
<g fill="none" stroke="#000" stroke-width=".25">
<path d="M322.9 175.5l2.8 1.6M324.8 177.3l.3 .1M326.3 173.5l2.8 1.6M326.9 173.4l2.7 1.5M327.3 162.9l-2.2 1.3M327.7 174.6l2.1 1.2M327.9 162.6l-2.1 1.2M328.1 172.7l2.2 1.2M330.4 161.1l-2.1 1.2M331 160.8l-2.1 1.2M285.7 197.1l2.6 1.5M285.9 196.8l2.9 1.6"/>
<path d="M289.4 194.8l2.8 1.6M289.6 184.6l-2.2 1.3M289.9 194.5l2.9 1.6M290.1 193.3l2.8 1.6M290.4 184.1l-2.1 1.2M290.6 194.6l2.8 1.6M292.8 182.8l-2.2 1.2M293.5 182.4l-2.1 1.1"/>
</g>
<!-- layer: Visible Narrow -->
<path d="M321.6 176.7l2.9 1.6M322.2 174.8l2.8 1.6M322.3 175.8l2.5 1.5M285.5 197.2l2.1 1.2M286 198.6l2.1 1.3" fill="none" stroke="#000" stroke-width=".36"/>
<!-- layer: Border -->
<g fill="none" stroke="#000" stroke-width=".25">
<path d="M15 .1h-15v15M20 10.1h390v276.9h-390zM65 5.1v5M115 5.1v5M165 5.1v5M215 5.1v10M265 5.1v5M315 5.1v5M365 5.1v5M405 .1h15v15M15 52.9h5M410 52.9h5"/>
<path d="M15 100.7h5M410 100.7h5M15 148.6h10M405 148.6h10M15 196.4h5M410 196.4h5M15 244.2h5M410 244.2h5M0 282.1v14.9h15M65 287v5M115 287v5M165 287v5"/>
<path d="M215 282.1v9.9M265 287v5M315 287v5M365 287v5M420 282.1v14.9h-15"/>
</g>
<!-- layer: TitleBlock -->
<path d="M230 240.1h180v46.9h-180zM230 250h180M254 240.1v9.9M288 240.1v46.9M349 240.1v46.9M288 260.1h122M349 277.1h61M359 277.1v9.9M395 277.1v9.9" fill="none" stroke="#000" stroke-width=".36"/>
<!-- layer: Center Lines -->
<path d="M145.1 77.4h1.8M146 76.5v1.8" fill="none" stroke="#000" stroke-width=".25"/>
<!-- layer: Dimensions -->
<g fill="none" stroke="#000" stroke-width=".25">
<path d="M114.8 27v48.4M118.3 29h55.5M122 36.9v38.5M125.5 38.9h41M170 36.9v38.5M177.3 27v48.4M276.8 37.5h12.9M293.2 35.5v13.7M293.2 37.5h5.5M298.7 35.2v13.3M302.2 37.3h12M302.2 37.5h3.5"/>
<path d="M317.7 35.2v10.5M304.7 53.4h38.2M319.2 49.5h36M340.9 56.9v41M353.2 53v48.8M304.7 101.4h38.2M319.2 105.3h36M119.3 149v9.9M122.8 151h46.4M172.8 149v9.9M114.8 185.4v14.9M118.3 198.3h55.5"/>
<path d="M177.3 185.4v14.9"/>
</g>
<g fill="#000" stroke="#000" stroke-width=".25">
<path d="M114.8 29l3.5-.6v1.2zM122 38.9l3.5-.6v1.2zM166.5 38.3l3.5 .6-3.5 .6zM173.8 28.4l3.5 .6-3.5 .6zM289.7 36.9l3.5 .6-3.5 .5zM298.7 37.3l3.5-.6v1.1zM298.7 37.5l3.5-.6v1.1zM314.2 36.7l3.5 .6-3.5 .5zM340.9 53.4l.6 3.5h-1.2zM353.2 49.5l.6 3.5h-1.1zM340.3 97.9h1.2l-.6 3.5zM352.7 101.8h1.1l-.6 3.5z"/>
<path d="M119.3 151l3.5-.6v1.2zM169.2 150.4l3.6 .6-3.6 .6zM114.8 198.3l3.5-.6v1.1zM173.8 197.7l3.5 .6-3.5 .5z"/>
</g>
<g font-size="7">
<text x="289" y="270.6">R3A - BES875XL</text>
<text x="363.7" y="273">R3MSD-A</text>
<text x="289" y="278.1">Calibrated dosing</text>
<text x="290.9" y="285.5">ring funnel</text>
</g>
<g font-size="4.9">
<text x="141.3" y="27.4">62.5</text>
<text x="278.1" y="35.9">5.5</text>
<text x="305.4" y="35.7">19</text>
<text x="140" y="37.3">47.95</text>
<text x="339.3" y="81.4" transform="rotate(-90 339.3 81.4)">47.95</text>
<text x="351.7" y="83.5" transform="rotate(-90 351.7 83.5)">55.84</text>
<text x="139.9" y="149.4">53.48</text>
<text x="141.3" y="196.7">62.5</text>
<text x="231" y="248.5">ES-A</text>
<text x="289" y="248.5">Vincenzo Buono 2/25/2020</text>
<text x="350" y="258.6">APPROVED</text>
<text x="351" y="285.7">3A</text>
<text x="399.1" y="285.7">1/1</text>
</g>
<g font-size="3.5">
<text x="39" y="8.8">1</text>
<text x="89" y="8.8">2</text>
<text x="139" y="8.8">3</text>
<text x="189" y="8.8">4</text>
<text x="239" y="8.8">5</text>
<text x="289" y="8.8">6</text>
<text x="339" y="8.8">7</text>
<text x="389" y="8.8">8</text>
<text x="16.3" y="30.2">A</text>
<text x="411.3" y="30.2">A</text>
<text x="16.3" y="78">B</text>
<text x="411.3" y="78">B</text>
<text x="16.2" y="125.9">C</text>
<text x="411.2" y="125.9">C</text>
<text x="16.2" y="173.7">D</text>
<text x="411.2" y="173.7">D</text>
<text x="16.3" y="221.6">E</text>
<text x="411.3" y="221.6">E</text>
<text x="16.4" y="269.4">F</text>
<text x="411.4" y="269.4">F</text>
<text x="39" y="290.8">1</text>
<text x="89" y="290.8">2</text>
<text x="139" y="290.8">3</text>
<text x="189" y="290.8">4</text>
<text x="239" y="290.8">5</text>
<text x="289" y="290.8">6</text>
<text x="339" y="290.8">7</text>
<text x="389" y="290.8">8</text>
</g>
<g font-size="2.5">
<text x="231" y="242.9">Dept.</text>
<text x="255" y="242.9">Technical reference</text>
<text x="289" y="242.9">Created by</text>
<text x="350" y="242.9">Approved by</text>
<text x="289" y="252.8">Document type</text>
<text x="350" y="252.8">Document status</text>
<text x="289" y="262.9">Title</text>
<text x="350" y="262.9">DWG No.</text>
<text x="350" y="279.9">Rev.</text>
<text x="360" y="279.9">Date of issue</text>
<text x="396" y="279.9">Sheet</text>
</g>
</svg>
